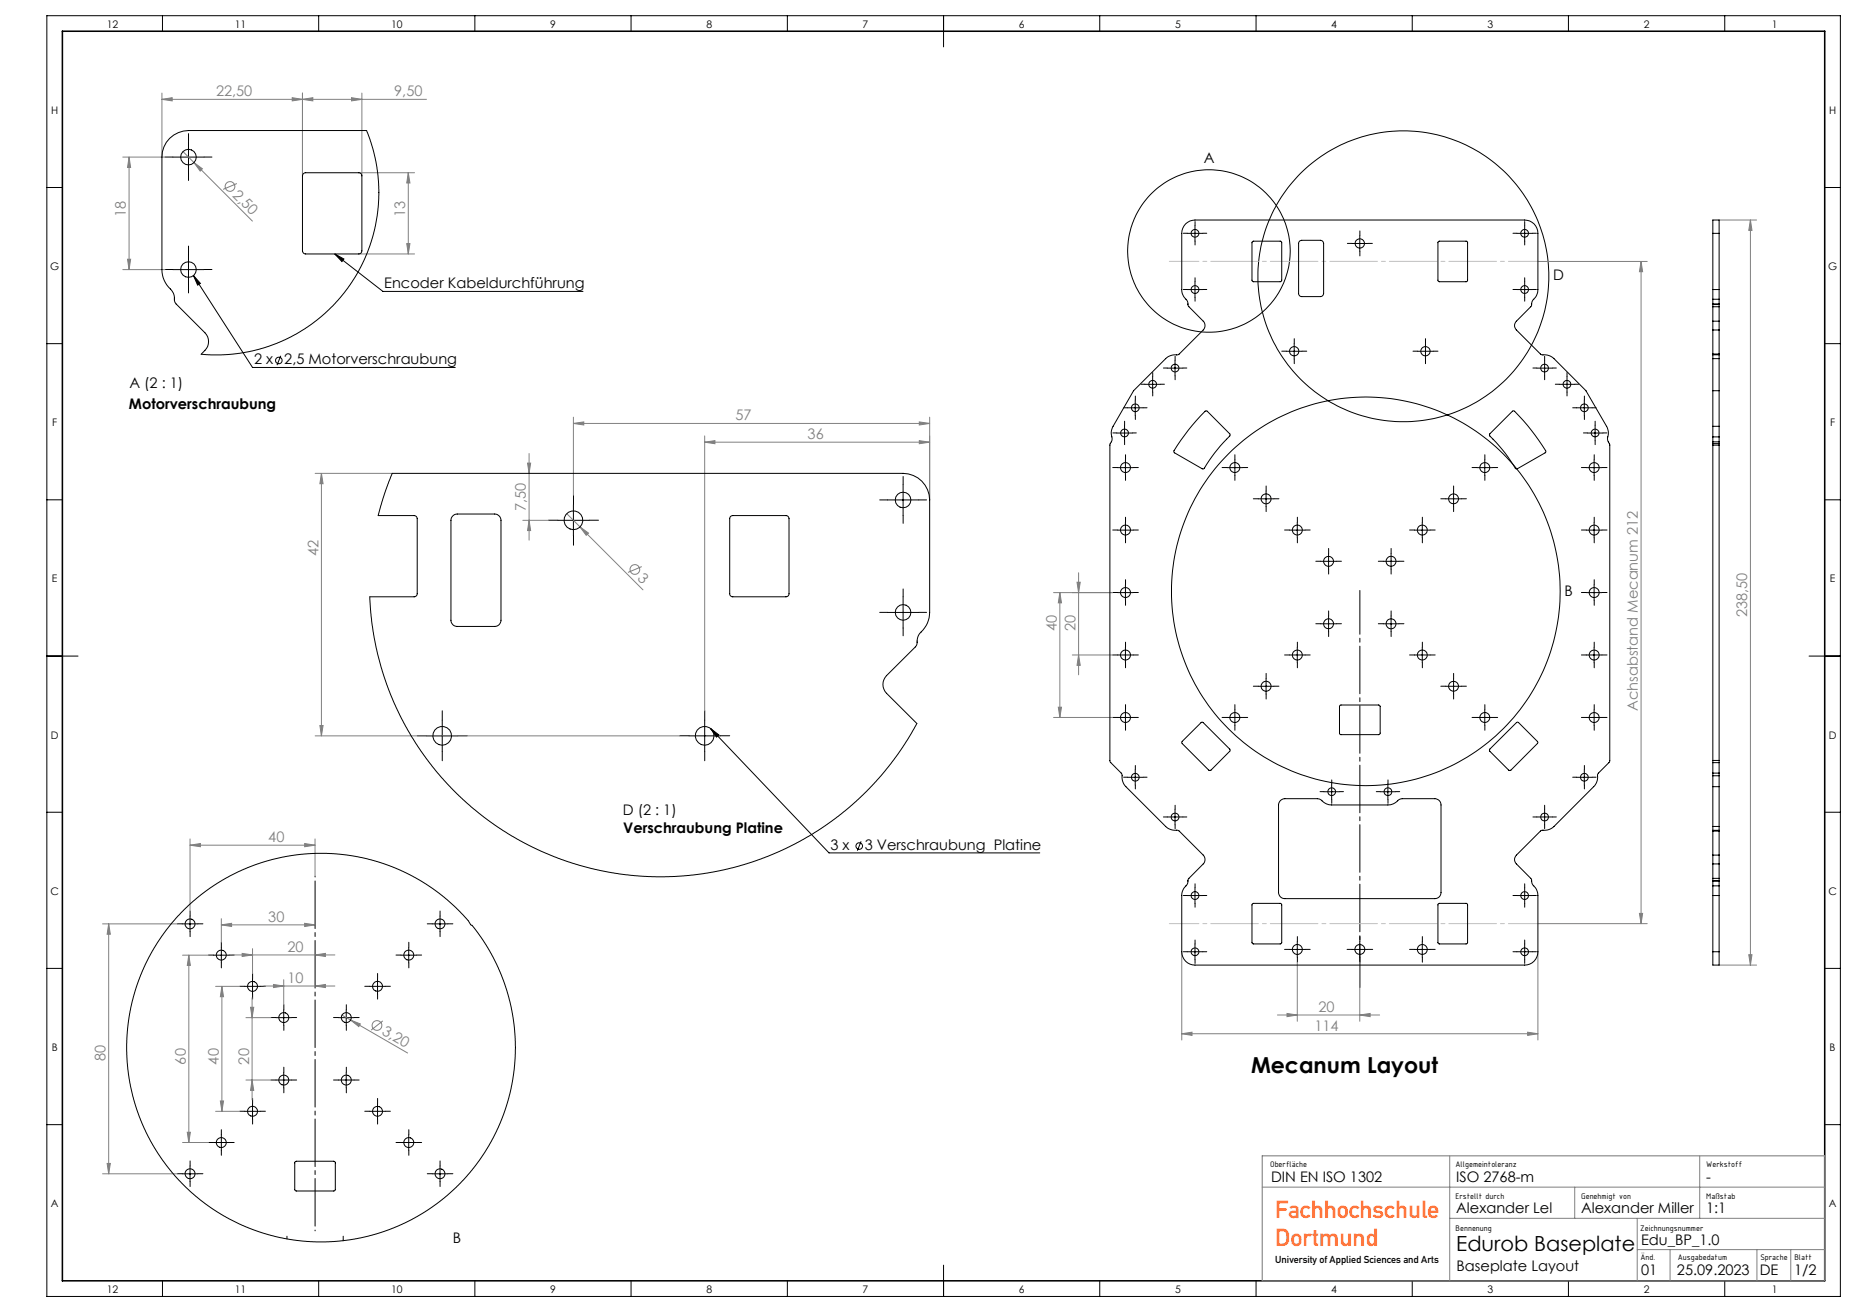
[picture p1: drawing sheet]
<svg xmlns="http://www.w3.org/2000/svg" width="594mm" height="420mm" viewBox="0 0 594 420" stroke-linecap="round" stroke-linejoin="round" font-family="sans-serif">
<g fill="none" stroke="#808080" stroke-width=".32">
<path d="M51.8 31.8l3.3-.5v1zM51.8 29.8v20.5M93.5 31.3l3.3 .5-3.3 .5zM96.8 31.8l3.3-.5v1zM96.8 29.8v26.5M112.5 31.3l3.3 .5-3.3 .5zM115.8 29.8v26.5M136.5 31.8h-84.7M39.3 50.3h13.5M41.3 50.3l.5 3.3h-1zM41.3 50.3v36M58.6 48.5l3.5 3.6"/>
<path d="M62.1 52.1l2.7 1.9-.7 .8zM62.1 52.1l18.7 18.7M75.8 58.8l-4.4 1.8M114.8 55.3h17.9M130.7 55.3v26M130.7 55.3l.5 3.3h-1zM130.2 78h1l-.5 3.3zM550.2 70.4h12M560.2 70.4v238.5M560.2 70.4l.5 3.3h-1zM39.3 86.3h13.5M40.8 83h1l-.5 3.3z"/>
<path d="M114.8 81.3h17.9M492.2 83.7h35M525.2 83.7v212M525.2 83.7l.5 3.3h-1zM183.5 135.6l3.3-.5v.9zM183.5 133.5v25.1M183.5 135.6h114M225.5 139.5v88.1M294.2 135.1l3.3 .5-3.3 .4zM297.5 133.5v26.5M100.9 151.5h24.6M102.9 151.5l.5 3.4h-1z"/>
<path d="M102.9 151.5v84.1M168.8 148.3h1l-.5 3.2zM169.3 145.2v27.7M225.5 141.6l3.3-.5v.9zM225.5 141.6h72M294.2 141.1l3.3 .5-3.3 .4zM167.3 166.6h8.2M169.3 166.6l.5 3.2h-1zM181.4 164.4l24.4 24.4M185.6 168.7l2.7 2-.7 .7zM205.4 181.4l-4.4 1.9M337.2 189.7h18.9"/>
<path d="M339.2 189.7l.5 3.3h-1zM339.2 189.7v40M344.7 186.4h1l-.5 3.3zM345.2 183.4v32.6M343.2 209.7h12.9M345.2 209.7l.5 3.3h-1zM100.9 235.6h116.6M102.4 232.3h1l-.5 3.3zM337.2 229.7h18.9M338.7 226.4h1l-.5 3.3zM60.8 270.6l3.3-.6v1.1zM60.8 268.6v23.1"/>
<path d="M60.8 270.6h40M97.5 270l3.3 .6-3.3 .5zM100.8 268.6v11.9M32.8 295.8h23.9M34.8 295.8l.5 3.3h-1zM34.8 295.8v80M70.8 296.1l3.3-.5v1zM70.8 294.1v7.5M70.8 296.1h30M97.5 295.6l3.3 .5-3.3 .5zM492.2 295.7h35M524.7 292.4h1l-.5 3.3z"/>
<path d="M58.4 305.8h8.3M60.4 305.8l.5 3.3h-1zM60.4 305.8v59.9M69 315.8h7.7M71 315.8l.5 3.3h-1zM71 315.8v40M74.5 305.7h32.7M77.5 305.2l3.3 .5-3.3 .5zM80.7 319.4v32.7M80.8 303.7v8M84.5 315.6h22.7M87.5 315.2l3.3 .4-3.3 .5z"/>
<path d="M90.8 313.6v8M100.8 315.6l3.3-.4v.9zM100.8 305.7l3.3-.5v1zM378.2 304.7v28.2M415.2 308v18.9M435.2 308v18.9M492.2 304.7v28.2M550.2 308.9h12M559.7 305.6h1l-.5 3.3zM78.7 325.8h8M80.2 322.5h1l-.5 3.3zM109.4 325l2.8 1.5"/>
<path d="M112.2 326.5l3.1 1.3-.5 .8zM112.2 326.5l18.3 10.6M122.5 326.8l-3.7 3M378.2 330.9l3.3-.5v1.1zM378.2 330.9h114M408.8 324.9h32.7M411.9 324.4l3.3 .5-3.3 .6zM435.2 324.9l3.3-.5v1.1zM488.9 330.4l3.3 .5-3.3 .6zM69 355.8h7.7M70.5 352.4h1l-.5 3.4zM78.7 345.7h8"/>
<path d="M80.7 345.7l.5 3.4h-1zM32.8 375.8h23.9M34.3 372.4h1l-.5 3.4zM58.4 365.7h8.3M59.9 362.5h1l-.5 3.2zM464 370v40M544 370v20M404 380h180M464 390h120M504 380v10M524 390v20M524 400h60"/>
<path d="M534.5 400v10M562.3 400v10M573.1 400v10"/>
<circle cx="73.6" cy="59.7" r="1.57"/>
<circle cx="203.2" cy="182.3" r="1.56"/>
<circle cx="120.6" cy="328.3" r="1.56"/>
</g>
<g fill="none" stroke="#000" stroke-width=".32">
<path d="M15 5h574v410h-574zM52 5v5M102 5v5M152 5v5M202 5v5M252 5v5M302 5v10M352 5v5M402 5v5M452 5v5M502 5v5M552 5v5"/>
<path d="M55.3 50.3h10M60.3 45.3v10M15 60h5M379.9 74.7h5.1M382.4 72.2v5M432.7 77.9h5M435.2 75.4v5.1M485.5 74.7h5M488 72.2v5M584 60h5M55.3 86.3h10M60.3 81.3v10"/>
<path d="M61.9 88.2l2.2 2.5-.8 .6zM61.9 88.2l18.9 29.4h64.9M107.1 81.3l15.5 12h64M107.1 81.3l3 1.6-.7 .8zM379.9 92.7h5.1M382.4 90.2v5M485.5 92.7h5M488 90.2v5M15 110h5M89.9 113.9l-1.2 3M373.6 117.8h5M376.1 115.3v5"/>
<path d="M411.7 112.4h5M414.2 109.9v5.1M453.7 112.4h5M456.2 109.9v5.1M491.8 117.8h5M494.3 115.3v5M584 110h5M357.4 138.6h5M359.9 136.1v5M360.9 130.5h4.9M363.3 128.1v5M366.4 123h5"/>
<path d="M368.9 120.5v5M499 123h5M501.5 120.5v5M504.5 130.5h5.1M507 128.1v5M508 138.6h5M510.5 136.1v5M289 155.1v9.9M357.7 149.7h5M360.2 147.2v5M392.7 149.7h5M395.2 147.2v5"/>
<path d="M402.7 159.7h5M405.2 157.2v5M462.7 159.7h5M465.2 157.2v5M472.7 149.7h5M475.2 147.2v5M507.7 149.7h5M510.2 147.2v5M15 160h5M178.5 166.6h10M183.5 161.6v9.9M284 160h10"/>
<path d="M357.7 169.7h5M360.2 167.2v5M412.7 169.7h5M415.2 167.2v5M422.7 179.7h5M425.2 177.2v5M442.7 179.7h5M445.2 177.2v5M452.7 169.7h5M455.2 167.2v5M507.7 169.7h5M510.2 167.2v5"/>
<path d="M584 160h5M284 196.1h10M289 191v10.1M357.7 189.7h5M360.2 187.2v5M422.7 199.7h5M425.2 197.2v5M442.7 199.7h5M445.2 197.2v5M507.7 189.7h5M510.2 187.2v5M15 210h10"/>
<path d="M357.7 209.7h5M360.2 207.2v5M402.7 219.7h5M405.2 217.2v5M412.7 209.7h5M415.2 207.2v5M452.7 209.7h5M455.2 207.2v5M462.7 219.7h5M465.2 217.2v5M507.7 209.7h5M510.2 207.2v5"/>
<path d="M579 210h10M136.5 235.6h10M141.5 230.6v9.9M220.5 235.6h10M225.5 230.6v9.9M227.4 233.2l37.9 39.8h67.5M227.4 233.2l2.6 2-.7 .8zM357.7 229.7h5M360.2 227.2v5M392.7 229.7h5M395.2 227.2v5M472.7 229.7h5"/>
<path d="M475.2 227.2v5M507.7 229.7h5M510.2 227.2v5M360.9 248.8h4.9M363.3 246.3v5M376.1 259.1v4.9M423.7 253.5h5M426.2 250.9v5M441.7 253.5h5M444.2 250.9v5M494.3 259.1v4.9M504.5 248.8h5.1"/>
<path d="M507 246.3v5M15 260h5M275.6 269.3l-1.2 3M373.6 261.5h5M491.8 261.5h5M584 260h5M58.3 295.8h5M60.8 293.2v5.1M138.3 295.8h5M140.8 293.2v5.1M379.9 286.7h5.1M382.4 284.2v5"/>
<path d="M485.5 286.7h5M488 284.2v5M15 310h5M68.3 305.8h5M70.8 303.3v4.9M78.3 315.8h5M80.8 313.2v5.1M118.3 315.8h5M120.8 313.2v5.1M128.3 305.8h5M130.8 303.3v4.9M379.9 304.7h5.1"/>
<path d="M382.4 302.2v5M412.7 303.9h5M415.2 301.4v5M432.7 303.9h5M435.2 301.4v5M452.7 303.9h5M455.2 301.4v5M485.5 304.7h5M488 302.2v5M584 310h5M88.3 325.8h5M90.8 323.3v4.9"/>
<path d="M108.3 325.8h5M110.8 323.3v4.9M78.3 355.8h5M80.8 353.3v5M88.3 345.7h5M90.8 343.3v4.9M108.3 345.7h5M110.8 343.3v4.9M118.3 355.8h5M120.8 353.3v5M15 360h5M58.3 375.8h5"/>
<path d="M60.8 373.3v5M68.3 365.7h5M70.8 363.2v5M128.3 365.7h5M130.8 363.2v5M138.3 375.8h5M140.8 373.3v5M584 360h5M109.8 397v.2M52 410v5M102 410v5M152 410v5"/>
<path d="M202 410v5M252 410v5M302 405v10M352 410v5M402 410v5M452 410v5M502 410v5M552 410v5"/>
<circle cx="386.9" cy="80.4" r="26"/>
<circle cx="449.1" cy="88.5" r="46.6"/>
<circle cx="89.2" cy="115.4" r="1.04"/>
<circle cx="437.1" cy="189.3" r="62.2"/>
<circle cx="275" cy="270.8" r="1.06"/>
</g>
<path d="M435.2 316.1v-127.1" fill="none" stroke="#000" stroke-width=".32" stroke-dasharray="15.2 1.3 1.3 1.3" stroke-dashoffset="1.2"/>
<g fill="none" stroke="#000" stroke-width=".32" stroke-dasharray="15.2 1.3 1.3 1.3">
<path d="M55.3 50.3h-2.5M60.3 45.3v-2.5M60.3 55.3v2.5M65.3 50.3h2.5M380 74.7h-1.3M382.5 72.2v-1.3M382.5 77.2v1.2M385 74.7h1.2M432.7 77.9h-1.5M435.2 75.4v-1.5M437.7 77.9h1.5M485.5 74.7h-1.3"/>
<path d="M488 72.2v-1.3M488 77.2v1.2M490.5 74.7h1.2M55.3 86.3h-2.5M60.3 81.3v-2.5M60.3 91.3v2.5M65.3 86.3h2.5M380 92.7h-1.3M382.5 90.2v-1.3M382.5 95.2v1.2M385 92.7h1.2M435.2 80.4v1.5"/>
<path d="M485.5 92.7h-1.3M488 90.2v-1.3M488 95.2v1.2M490.5 92.7h1.2M373.6 117.8h-1.3M376.1 115.3v-1.2M378.6 117.8h1.2M411.7 112.4h-1.5M414.2 109.9v-1.5M414.2 114.9v1.5M416.7 112.4h1.5M453.7 112.4h-1.5"/>
<path d="M456.2 109.9v-1.5M456.2 114.9v1.5M458.7 112.4h1.5M491.8 117.8h-1.2M494.3 115.3v-1.2M496.8 117.8h1.3M357.4 138.6h-1.2M359.9 136.1v-1.3M360.9 130.5h-1.3M362.4 138.6h1.3M363.4 128v-1.2M363.4 133v1.3"/>
<path d="M365.9 130.5h1.2M366.4 123h-1.2M368.9 120.5v-1.2M368.9 125.5v1.3M371.4 123h1.3M376.1 120.3v1.3M494.3 120.3v1.3M499 123h-1.2M501.5 120.5v-1.2M501.5 125.5v1.3M504 123h1.3M504.6 130.5h-1.3"/>
<path d="M507.1 128v-1.2M507.1 133v1.3M508 138.6h-1.2M509.6 130.5h1.2M510.5 136.1v-1.3M513 138.6h1.3M289 155v-2.5M357.7 149.7h-1.6M359.9 141.1v1.2M360.2 147.2v-1.6M360.2 152.2v1.6M362.7 149.7h1.6"/>
<path d="M392.7 149.7h-1.6M395.2 147.2v-1.6M395.2 152.2v1.6M397.7 149.7h1.6M402.7 159.7h-1.6M405.2 157.2v-1.6M407.7 159.7h1.6M462.7 159.7h-1.6M465.2 157.2v-1.6M467.7 159.7h1.6M472.7 149.7h-1.6M475.2 147.2v-1.6"/>
<path d="M475.2 152.2v1.6M477.7 149.7h1.6M507.7 149.7h-1.6M510.2 147.2v-1.6M510.2 152.2v1.6M510.5 141.1v1.2M512.7 149.7h1.6M178.5 166.5h-3M183.5 161.5v-3M183.5 171.5v3M188.5 166.5h3M284 160h-2.5"/>
<path d="M289 165v2.5M294 160h2.5M357.7 169.7h-1.6M360.2 167.2v-1.6M360.2 172.2v1.6M362.7 169.7h1.6M405.2 162.2v1.6M412.7 169.7h-1.6M415.2 167.2v-1.6M415.2 172.2v1.6M417.7 169.7h1.6M422.7 179.7h-1.6"/>
<path d="M425.2 177.2v-1.6M427.7 179.7h1.6M442.7 179.7h-1.6M445.2 177.2v-1.6M447.7 179.7h1.6M452.7 169.7h-1.6M455.2 167.2v-1.6M455.2 172.2v1.6M457.7 169.7h1.6M465.2 162.2v1.6M507.7 169.7h-1.6M510.2 167.2v-1.6"/>
<path d="M510.2 172.2v1.6M512.7 169.7h1.6M284 196h-2.5M289 191v-2.5M294 196h2.5M357.7 189.7h-1.6M360.2 187.2v-1.6M360.2 192.2v1.6M362.7 189.7h1.6M422.7 199.7h-1.6M425.2 197.2v-1.6M425.2 182.2v1.6"/>
<path d="M427.7 199.7h1.6M442.7 199.7h-1.6M445.2 182.2v1.6M445.2 197.2v-1.6M447.7 199.7h1.6M507.7 189.7h-1.6M510.2 187.2v-1.6M510.2 192.2v1.6M512.7 189.7h1.6M289 201v2.5M357.7 209.7h-1.6M360.2 207.2v-1.6"/>
<path d="M360.2 212.2v1.6M362.7 209.7h1.6M402.7 219.7h-1.6M405.2 217.2v-1.6M407.7 219.7h1.6M412.7 209.7h-1.6M415.2 207.2v-1.6M415.2 212.2v1.6M417.7 209.7h1.6M425.2 202.2v1.6M445.2 202.2v1.6M452.7 209.7h-1.6"/>
<path d="M455.2 207.2v-1.6M455.2 212.2v1.6M457.7 209.7h1.6M462.7 219.7h-1.6M465.2 217.2v-1.6M467.7 219.7h1.6M507.7 209.7h-1.6M510.2 207.2v-1.6M510.2 212.2v1.6M512.7 209.7h1.6M136.5 235.5h-3M141.5 230.5v-3"/>
<path d="M146.5 235.5h3M220.5 235.5h-3M225.5 230.5v-3M230.5 235.5h3M357.7 229.7h-1.6M360.2 227.2v-1.6M360.2 232.2v1.6M362.7 229.7h1.6M392.7 229.7h-1.6M395.2 227.2v-1.6M395.2 232.2v1.6M397.7 229.7h1.6"/>
<path d="M405.2 222.2v1.6M465.2 222.2v1.6M472.7 229.7h-1.6M475.2 227.2v-1.6M475.2 232.2v1.6M477.7 229.7h1.6M507.7 229.7h-1.6M510.2 227.2v-1.6M510.2 232.2v1.6M512.7 229.7h1.6M141.5 240.5v3M225.5 240.5v3"/>
<path d="M360.9 248.8h-1.3M363.4 246.3v-1.2M363.4 251.3v1.3M365.9 248.8h1.2M376.1 259v-1.2M423.7 253.4h-1.2M426.2 250.9v-1.2M426.2 255.9v1.3M428.7 253.4h1.3M441.7 253.4h-1.2M444.2 250.9v-1.2M444.2 255.9v1.3"/>
<path d="M446.7 253.4h1.3M494.3 259v-1.2M504.6 248.8h-1.3M507.1 246.3v-1.2M507.1 251.3v1.3M509.6 248.8h1.2M373.6 261.5h-1.3M376.1 264v1.3M378.6 261.5h1.2M491.8 261.5h-1.2M494.3 264v1.3M496.8 261.5h1.3"/>
<path d="M58.3 295.7h-1.6M60.8 293.2v-1.6M60.8 298.2v1.6M63.3 295.7h1.6M138.3 295.7h-1.6M140.8 293.2v-1.6M140.8 298.2v1.6M143.3 295.7h1.6M380 286.7h-1.3M382.5 284.2v-1.3M382.5 289.2v1.2M385 286.7h1.2"/>
<path d="M485.5 286.7h-1.3M488 284.2v-1.3M488 289.2v1.2M490.5 286.7h1.2M68.3 305.7h-1.6M70.8 303.2v-1.6M70.8 308.2v1.6M73.3 305.7h1.6M78.3 315.7h-1.6M80.8 313.2v-1.6M80.8 318.2v1.6M83.3 315.7h1.6"/>
<path d="M118.3 315.7h-1.6M120.8 313.2v-1.6M120.8 318.2v1.6M123.3 315.7h1.6M128.3 305.7h-1.6M130.8 303.2v-1.6M130.8 308.2v1.6M133.3 305.7h1.6M380 304.7h-1.3M382.5 302.2v-1.3M382.5 307.2v1.2M385 304.7h1.2"/>
<path d="M412.7 303.9h-1.6M415.2 301.4v-1.6M415.2 306.4v1.6M417.7 303.9h1.6M432.7 303.9h-1.6M435.2 301.4v-1.6M435.2 306.4v1.6M437.7 303.9h1.6M452.7 303.9h-1.6M455.2 301.4v-1.6M455.2 306.4v1.6M457.7 303.9h1.6"/>
<path d="M485.5 304.7h-1.3M488 302.2v-1.3M488 307.2v1.2M490.5 304.7h1.2M88.3 325.7h-1.6M90.8 323.2v-1.6M90.8 328.2v1.6M93.3 325.7h1.6M108.3 325.7h-1.6M110.8 323.2v-1.6M110.8 328.2v1.6M113.3 325.7h1.6"/>
<path d="M78.3 355.7h-1.6M80.8 353.2v-1.6M80.8 358.2v1.6M83.3 355.7h1.6M88.3 345.7h-1.6M90.8 343.2v-1.6M90.8 348.2v1.6M93.3 345.7h1.6M108.3 345.7h-1.6M110.8 343.2v-1.6M110.8 348.2v1.6M113.3 345.7h1.6"/>
<path d="M118.3 355.7h-1.6M120.8 353.2v-1.6M120.8 358.2v1.6M123.3 355.7h1.6M58.3 375.7h-1.6M60.8 373.2v-1.6M60.8 378.2v1.6M63.3 375.7h1.6M68.3 365.7h-1.6M70.8 363.2v-1.6M70.8 368.2v1.6M73.3 365.7h1.6"/>
<path d="M128.3 365.7h-1.6M130.8 363.2v-1.6M130.8 368.2v1.6M133.3 365.7h1.6M138.3 375.7h-1.6M140.8 373.2v-1.6M140.8 378.2v1.6M143.3 375.7h1.6M91.8 396.6v-.9M109.8 397v-1.3"/>
</g>
<path d="M100.8 394v-113.5" fill="none" stroke="#000" stroke-width=".32" stroke-dasharray="15.2 1.3 1.3 1.3" stroke-dashoffset="-1.5"/>
<path d="M20 10h564v400h-564z" fill="none" stroke="#000" stroke-width=".5"/>
<path d="M404 370h180v40h-180z" fill="none" stroke="#808080" stroke-width=".35"/>
<path d="M374.2 83.7h118M492.2 295.7h-118" fill="none" stroke="#c0c0c0" stroke-width=".32" stroke-dasharray="15.2 1.3 1.3 1.3" stroke-dashoffset="5.8"/>
<path d="M61.9 88.2l2.2 2.5-.8 .6zM107.1 81.3l3 1.6-.7 .8zM227.4 233.2l2.6 2-.7 .8z" fill="#000"/>
<g fill="#808080">
<path d="M62.1 52.1l2.7 1.9-.7 .8z"/>
<path d="M185.6 168.7l2.7 2-.7 .7z"/>
<path d="M112.2 326.5l3.1 1.3-.5 .8z"/>
<path d="M525.2 83.7l.5 3.3h-1zM524.7 292.4h1l-.5 3.3z"/>
<path d="M294.2 135.1l3.3 .5-3.3 .4zM183.5 135.6l3.3-.5v.9z"/>
<path d="M378.2 330.9l3.3-.5v1.1zM488.9 330.4l3.3 .5-3.3 .6zM411.9 324.4l3.3 .5-3.3 .6zM435.2 324.9l3.3-.5v1.1z"/>
<path d="M51.8 31.8l3.3-.5v1zM93.5 31.3l3.3 .5-3.3 .5z"/>
<path d="M96.8 31.8l3.3-.5v1zM112.5 31.3l3.3 .5-3.3 .5z"/>
<path d="M169.3 166.6l.5 3.2h-1zM168.8 148.3h1l-.5 3.2zM102.4 232.3h1l-.5 3.3zM102.9 151.5l.5 3.4h-1z"/>
<path d="M338.7 226.4h1l-.5 3.3zM339.2 189.7l.5 3.3h-1zM70.5 352.4h1l-.5 3.4zM71 315.8l.5 3.3h-1zM59.9 362.5h1l-.5 3.2zM60.4 305.8l.5 3.3h-1z"/>
<path d="M344.7 186.4h1l-.5 3.3zM345.2 209.7l.5 3.3h-1zM560.2 70.4l.5 3.3h-1zM559.7 305.6h1l-.5 3.3zM41.3 50.3l.5 3.3h-1zM40.8 83h1l-.5 3.3zM130.7 55.3l.5 3.3h-1zM130.2 78h1l-.5 3.3zM80.2 322.5h1l-.5 3.3zM80.7 345.7l.5 3.4h-1zM34.8 295.8l.5 3.3h-1zM34.3 372.4h1l-.5 3.4z"/>
<path d="M225.5 141.6l3.3-.5v.9zM294.2 141.1l3.3 .5-3.3 .4z"/>
<path d="M87.5 315.2l3.3 .4-3.3 .5zM100.8 315.6l3.3-.4v.9zM77.5 305.2l3.3 .5-3.3 .5zM100.8 305.7l3.3-.5v1zM70.8 296.1l3.3-.5v1zM97.5 295.6l3.3 .5-3.3 .5zM60.8 270.6l3.3-.6v1.1zM97.5 270l3.3 .6-3.3 .5z"/>
</g>
<g fill="none" stroke="#000" stroke-width=".32">
<path d="M54.3 44.3a8.8 8.8 0 0 1 6-2.5h57l1.5 4 1.3 4.7 .7 4.2 .4 4.1v4.9l-.4 5.1-1.2 6-2.1 6.2-2.7 5.7-2.7 4.4-3.2 4.2-3.8 4-4.8 4-4.1 2.8-5 2.7-5.3 2.1-5.1 1.4-5 .9-4.9 .4-6.5-.2a4.7 4.7 0 0 0 2.1-5.6l-.9-1.3-9.3-9.3-.5-1.1a4.5 4.5 0 0 0-1.9-4.2l-1.4-2.2-.6-2.5-.1-36.9a8.4 8.4 0 0 1 2.5-6zM97 55.7l.6-.4h17.2a.96 .96 0 0 1 1 1v24a.96 .96 0 0 1-1 1h-17a1.02 1.02 0 0 1-1-1v-24zM379.4 71.7a4.2 4.2 0 0 1 3-1.3h105.6a4.2 4.2 0 0 1 4.2 4.3v18a5.7 5.7 0 0 1-1.8 3.8l-.4 1.6-4.7 4.7a1.96 1.96 0 0 0 0 2.8l7.8 7.8 .5 .2a4.5 4.5 0 0 1 3.7 1.2l10.2 10.2 6.7 11.5a5.9 5.9 0 0 1 .3 4.2l.7 1.6v101.3l-3.6 3.9-.3 .6a4.4 4.4 0 0 1-1.3 3.7l-12.7 12.8a7.6 7.6 0 0 1-4.1 1.3l-7.9 7.8a1.96 1.96 0 0 0 0 2.9l4.7 4.7a4.5 4.5 0 0 0 1.7 3.3l.5 2.1v18a4.2 4.2 0 0 1-4.2 4.2h-105.6a4.2 4.2 0 0 1-4.2-4.2v-18a5.7 5.7 0 0 1 1.8-3.8l.4-1.6 4.7-4.7a2.05 2.05 0 0 0 0-2.9l-7.7-7.7-.6-.2a4.5 4.5 0 0 1-3.7-1.2l-12.8-12.8a7.6 7.6 0 0 1-1.3-4.1l-3.8-4.1v-101.3l.6-1.2 .1-1a4.2 4.2 0 0 1 .3-3.6l6.6-11.4 10.3-10.3a7.6 7.6 0 0 1 4.1-1.3l7.9-7.9a2.05 2.05 0 0 0 0-2.8l-4.7-4.7a4.5 4.5 0 0 0-1.7-3.3l-.5-1.7v-18.4a4.4 4.4 0 0 1 1.2-3zM400.9 77.3l8.9-.1 .4 .3-.1 12.5-9 .2-.3-.2-.1-12.3zM415.9 77.2l.7-.3h6a1.09 1.09 0 0 1 1 1v16a1.09 1.09 0 0 1-1 1.1h-6a1.02 1.02 0 0 1-1-1.1v-16.2zM460.3 77.3l9-.1 .3 .2 .1 12.4-.2 .3-8.9 .1-.3-.2zM548.2 74.7v-4.3h2v4.3M548.2 74.7v18M548.2 74.7h2M550.2 74.7v18M548.2 92.7v3.1M548.2 95.8v1.5"/>
<path d="M548.2 97.5v.7M548.2 97.3v.2M548.2 98.2v4.6M548.2 92.7h2M548.2 95.8h2M548.2 97.3h2M548.2 98.2h2M548.2 97.5h2M550.2 92.7v3.1M550.2 95.8v1.5M550.2 97.5v.7M550.2 97.3v.2"/>
<path d="M550.2 98.2v4.6M548.2 113.6v1.2M548.2 113.3v.3M548.2 102.8v2.8M548.2 113.6h2M548.2 105.6v7.7M548.2 114.8v21.7M548.2 114.8h2M548.2 113.3h2M548.2 105.6h2M548.2 102.8h2M550.2 113.6v1.2"/>
<path d="M550.2 113.3v.3M550.2 102.8v2.8M550.2 105.6v7.7M550.2 114.8v21.7M385.7 131.7l.7-.1 7.3 7.6a76.7 76.7 0 0 0-8.6 10.9l-9.2-5.1-.2-.4a58.3 58.3 0 0 1 10-12.9zM476.8 138.9l7.6-7.4a56.3 56.3 0 0 1 10.3 13.2l-9.4 5.4a69.2 69.2 0 0 0-8.6-10.9zM548.2 136.5v3.4M548.2 139.9v1.5M548.2 139.9h2M548.2 136.5h2M548.2 125.1h2M550.2 136.5v3.4"/>
<path d="M550.2 139.9v1.5M125.5 151.5h163.5l1.7 .2a8.5 8.5 0 0 1 6.8 8.3v36.9a11 11 0 0 1-3.5 6.4l-.4 1.1-.2 1.9-.5 .8-9.7 9.8a4 4 0 0 0 .5 5.1l9.7 9.6-3 5.2-3.1 4.8-3.8 4.9-4.4 5-5 5-5.9 4.9-5.3 3.8-4.2 2.6-6 3.2-9.2 4-8.9 2.8-9.4 1.9-9.2 .9h-8.5l-9.5-.9-8.6-1.6-10.6-3.3-8.3-3.6-7.9-4.3-7.7-5.3-8-6.9-6.7-7.1-5.5-7.2-5.4-8.9-4.3-9.1-2.6-7.5-2-7.6-1.5-8.6-.5-7.7h14.3l.6-.4 .2-.5v-24.1a.96 .96 0 0 0-1-1h-11.5l2-6.8zM548.2 142v.5M548.2 142.5h2M548.2 141.4v.6M548.2 142.5v100.9M548.2 142h2M548.2 141.4h2M550.2 142v.5M550.2 141.4v.6M550.2 142.5v100.9M144.9 165.2l.7-.5 .7-.1h12a2.05 2.05 0 0 1 2 2v32a1.99 1.99 0 0 1-2 1.9h-12a1.99 1.99 0 0 1-2-1.9v-32l.2-.8z"/>
<path d="M233.8 165.3l.7-.3h17a.96 .96 0 0 1 1 1v24.1a.96 .96 0 0 1-1 .9h-17a.96 .96 0 0 1-1-.9v-24.2zM378.4 237.3l6.3-6.1 8.9 8.7 .1 .4-6.1 6.2-.6 .1-8.6-8.6zM428.8 225.8h12.7l.2 .4v8.7l-.4 .3-12.4-.1-.2-.3zM476.8 239.8l8.9-8.6 6.5 6.5-9 9-6.4-6.2zM409.8 256.3l1.4-.6h10.4l1.3 .5a4.4 4.4 0 0 0 3.3 1.5h18a5.9 5.9 0 0 0 3.8-1.8l.8-.2h10.4a1.99 1.99 0 0 1 2 2v28a1.93 1.93 0 0 1-2 2h-48a1.99 1.99 0 0 1-2-2v-28zM548.2 243.4v.7M548.2 247.5v.8M548.2 248.3v3.5M548.2 243.4h2M548.2 244.1v3.4M548.2 251.8v12.8M548.2 244.1h2"/>
<path d="M548.2 247.5h2M548.2 248.3h2M548.2 251.8h2M550.2 243.4v.7M550.2 247.5v.8M550.2 248.3v3.5M550.2 244.1v3.4M550.2 251.8v12.8M548.2 264.6v1.2M548.2 265.8v.2M548.2 273.7v2.9M548.2 265.8h2"/>
<path d="M548.2 266v7.7M548.2 276.6v4.6M548.2 264.6h2M548.2 266h2M548.2 273.7h2M548.2 276.6h2M550.2 264.6v1.2M550.2 265.8v.2M550.2 273.7v2.9M550.2 266v7.7M550.2 276.6v4.6M58.3 291.8l4.7-4.3 4.5-3.4 4.9-3 5.7-2.9 6.7-2.4 5.8-1.5 5.3-.8 5.1-.3 5.8 .1 6.1 .7 6.8 1.5 5.7 1.9 6 2.8 4.9 2.8 5.8 4.1 3.6 3.3 4.2 4.3 .7 1.3 .6 .4 3 4 3 4.9 2.9 5.9 2.1 6 1.5 5.5 .9 6.4 .4 5.8-.3 6-.8 6.1-1.5 6-1.8 5.2-2.9 6.3-2.5 4.3-3.6 5.1-4.1 4.7-4.5 4.2-4.6 3.6-4.8 3-6.1 3-7 2.6-5.3 1.3-5.3 .9-5.5 .4-6.2-.2-6.2-.8-5.4-1.2-6.9-2.2-6.6-3.1-3.9-2.3-5-3.6-4.5-4-3.6-3.7-4.2-5.3-3.6-5.8-2.6-5.2-2.3-6.1-1.7-6.5-.8-5.5-.4-5.5 .2-6.5 .9-6.2 1.1-4.9 2.3-6.8 2.8-6 2.7-4.6 3.9-5.4z"/>
<path d="M400.9 289.3h9.2v12.7l-9 .2-.4-.3v-12.2zM460.3 289.4l.3-.2h8.7l.3 .2 .1 12.4-.2 .3-8.9 .1-.3-.2zM548.2 283.6v3.1M548.2 282.1v1.5M548.2 281.2v.7M548.2 281.9v.2M548.2 286.7v18M548.2 286.7h2M548.2 283.6h2M548.2 282.1h2M548.2 281.2h2M548.2 281.9h2"/>
<path d="M550.2 283.6v3.1M550.2 282.1v1.5M550.2 281.2v.7M550.2 281.9v.2M550.2 286.7v18M548.2 304.7v4.2h2v-4.2M548.2 304.7h2M94.4 372l.4-.3 12.3 .1 .2 .4-.1 8.9-12.6 .1-.3-.4z"/>
<circle cx="60.3" cy="50.3" r="2.5"/>
<circle cx="382.4" cy="74.7" r="1.26"/>
<circle cx="435.2" cy="77.9" r="1.5"/>
<circle cx="488" cy="74.7" r="1.24"/>
<circle cx="60.3" cy="86.3" r="2.5"/>
<circle cx="382.5" cy="92.7" r="1.25"/>
<circle cx="488" cy="92.7" r="1.26"/>
<circle cx="376.1" cy="117.8" r="1.26"/>
<circle cx="414.2" cy="112.4" r="1.5"/>
<circle cx="456.2" cy="112.4" r="1.5"/>
<circle cx="494.3" cy="117.8" r="1.25"/>
<circle cx="359.9" cy="138.6" r="1.25"/>
<circle cx="363.3" cy="130.6" r="1.26"/>
<circle cx="368.9" cy="123" r="1.25"/>
<circle cx="501.5" cy="123" r="1.24"/>
<circle cx="507.1" cy="130.5" r="1.24"/>
<circle cx="510.5" cy="138.6" r="1.25"/>
<circle cx="360.2" cy="149.7" r="1.61"/>
<circle cx="395.2" cy="149.7" r="1.61"/>
<circle cx="405.2" cy="159.7" r="1.6"/>
<circle cx="465.2" cy="159.7" r="1.58"/>
<circle cx="475.2" cy="149.7" r="1.61"/>
<circle cx="510.2" cy="149.7" r="1.61"/>
<circle cx="183.5" cy="166.5" r="3"/>
<circle cx="289" cy="160.1" r="2.5"/>
<circle cx="360.2" cy="169.7" r="1.61"/>
<circle cx="415.2" cy="169.7" r="1.61"/>
<circle cx="425.2" cy="179.7" r="1.59"/>
<circle cx="445.2" cy="179.7" r="1.58"/>
<circle cx="455.2" cy="169.7" r="1.61"/>
<circle cx="510.2" cy="169.7" r="1.61"/>
<circle cx="289" cy="196" r="2.5"/>
<circle cx="360.2" cy="189.7" r="1.61"/>
<circle cx="425.2" cy="199.7" r="1.59"/>
<circle cx="445.2" cy="199.7" r="1.59"/>
<circle cx="510.2" cy="189.7" r="1.61"/>
<circle cx="360.2" cy="209.7" r="1.61"/>
<circle cx="405.2" cy="219.7" r="1.59"/>
<circle cx="415.2" cy="209.7" r="1.61"/>
<circle cx="455.2" cy="209.7" r="1.59"/>
<circle cx="465.2" cy="219.7" r="1.59"/>
<circle cx="510.2" cy="209.7" r="1.61"/>
<circle cx="141.5" cy="235.6" r="3"/>
<circle cx="225.5" cy="235.6" r="3"/>
<circle cx="360.2" cy="229.7" r="1.61"/>
<circle cx="395.2" cy="229.7" r="1.61"/>
<circle cx="475.2" cy="229.7" r="1.59"/>
<circle cx="510.2" cy="229.7" r="1.61"/>
<circle cx="363.3" cy="248.8" r="1.25"/>
<circle cx="426.2" cy="253.4" r="1.25"/>
<circle cx="444.2" cy="253.4" r="1.25"/>
<circle cx="507.1" cy="248.8" r="1.25"/>
<circle cx="376.1" cy="261.5" r="1.26"/>
<circle cx="494.3" cy="261.6" r="1.26"/>
<circle cx="60.8" cy="295.8" r="1.6"/>
<circle cx="140.8" cy="295.8" r="1.59"/>
<circle cx="382.4" cy="286.7" r="1.25"/>
<circle cx="487.9" cy="286.7" r="1.25"/>
<circle cx="70.8" cy="305.7" r="1.6"/>
<circle cx="80.8" cy="315.8" r="1.6"/>
<circle cx="120.8" cy="315.7" r="1.6"/>
<circle cx="130.8" cy="305.8" r="1.61"/>
<circle cx="382.4" cy="304.7" r="1.26"/>
<circle cx="415.2" cy="303.9" r="1.6"/>
<circle cx="435.2" cy="303.9" r="1.59"/>
<circle cx="455.2" cy="303.9" r="1.59"/>
<circle cx="487.9" cy="304.7" r="1.25"/>
<circle cx="90.8" cy="325.7" r="1.6"/>
<circle cx="110.8" cy="325.8" r="1.6"/>
<circle cx="80.8" cy="355.7" r="1.6"/>
<circle cx="90.8" cy="345.8" r="1.6"/>
<circle cx="110.8" cy="345.7" r="1.6"/>
<circle cx="120.8" cy="355.8" r="1.59"/>
<circle cx="60.8" cy="375.7" r="1.6"/>
<circle cx="70.8" cy="365.8" r="1.6"/>
<circle cx="130.8" cy="365.8" r="1.6"/>
<circle cx="140.8" cy="375.8" r="1.59"/>
</g>
<g font-size="7.8" fill="#ff6c2f">
<text x="408.1" y="390.1">Fachhochschule</text>
<text x="408.1" y="398.8">Dortmund</text>
</g>
<text font-size="7.1" x="400.4" y="343.4">Mecanum Layout</text>
<text font-size="6.7" x="466.1" y="400.5">Edurob Baseplate</text>
<g font-size="4.7" fill="#808080">
<text x="69.1" y="30.8">22,50</text>
<text x="126.2" y="30.8">9,50</text>
<text x="74.2" y="62.7" transform="rotate(45 74.2 62.7)">2,50</text>
<text x="40.3" y="69.3" transform="rotate(-90 40.3 69.3)">18</text>
<text x="129.7" y="69.3" transform="rotate(-90 129.7 69.3)">13</text>
<text x="235.4" y="134.5">57</text>
<text x="258.5" y="140.5">36</text>
<text x="168.3" y="163.6" transform="rotate(-90 168.3 163.6)">7,50</text>
<text x="101.9" y="178" transform="rotate(-90 101.9 178)">42</text>
<text x="203.8" y="185.3" transform="rotate(45 203.8 185.3)">3</text>
<text x="559.2" y="197.5" transform="rotate(-90 559.2 197.5)">238,50</text>
<text x="338.2" y="201.9" transform="rotate(-90 338.2 201.9)">40</text>
<text x="344.2" y="201.9" transform="rotate(-90 344.2 201.9)">20</text>
<text x="524.2" y="227.6" transform="rotate(-90 524.2 227.6)">Achsabstand Mecanum 212</text>
<text x="85.9" y="269.5">40</text>
<text x="85.9" y="295">30</text>
<text x="92" y="304.7">20</text>
<text x="92" y="314.6">10</text>
<text x="422" y="323.9">20</text>
<text x="420.7" y="329.9">114</text>
<text x="122" y="331" transform="rotate(30 122 331)">3,20</text>
<text x="33.8" y="339.6" transform="rotate(-90 33.8 339.6)">80</text>
<text x="59.4" y="340.8" transform="rotate(-90 59.4 340.8)">60</text>
<text x="70" y="340.8" transform="rotate(-90 70 340.8)">40</text>
<text x="79.7" y="340.8" transform="rotate(-90 79.7 340.8)">20</text>
</g>
<g font-size="4.7">
<text x="385.3" y="52.1">A</text>
<text x="497.1" y="89.8">D</text>
<text x="123" y="92.2">Encoder Kabeldurchführung</text>
<text x="81.3" y="116.6">2 x</text>
<text x="91" y="116.6">2,5 Motorverschraubung</text>
<text x="41.4" y="124.1">A (2 : 1)</text>
<text x="41.3" y="131">Motorverschraubung</text>
<text x="500.7" y="190.7">B</text>
<text x="199.3" y="260.8">D (2 : 1)</text>
<text x="199.5" y="266.6">Verschraubung Platine</text>
<text x="265.8" y="272">3 x</text>
<text x="276.7" y="272">3 Verschraubung Platine</text>
<text x="406.8" y="378.2">DIN EN ISO 1302</text>
<text x="466" y="378.2">ISO 2768-m</text>
<text x="546" y="378.2">-</text>
<text x="466" y="388.3">Alexander Lel</text>
<text x="506" y="388.3">Alexander Miller</text>
<text x="546" y="388.3">1:1</text>
<text x="144.9" y="397.9">B</text>
<text x="525.2" y="398.6">Edu_BP_1.0</text>
<text x="466.2" y="406.9">Baseplate Layout</text>
<text x="525.2" y="408.1">01</text>
<text x="536.7" y="408.1">25.09.2023</text>
<text x="563.2" y="408.1">DE</text>
<text x="574.2" y="408.1">1/2</text>
</g>
<g font-size="3.3">
<text x="34.2" y="8.9">12</text>
<text x="75.2" y="8.9">11</text>
<text x="125.2" y="8.9">10</text>
<text x="176.1" y="8.9">9</text>
<text x="226.1" y="8.9">8</text>
<text x="276.1" y="8.9">7</text>
<text x="326.1" y="8.9">6</text>
<text x="376.1" y="8.9">5</text>
<text x="426.1" y="8.9">4</text>
<text x="476.1" y="8.9">3</text>
<text x="526.1" y="8.9">2</text>
<text x="567.1" y="8.9">1</text>
<text x="16.4" y="36.4">H</text>
<text x="585.4" y="36.4">H</text>
<text x="16" y="86.4">G</text>
<text x="585" y="86.4">G</text>
<text x="16.7" y="136.4">F</text>
<text x="585.7" y="136.4">F</text>
<text x="16.6" y="186.4">E</text>
<text x="585.6" y="186.4">E</text>
<text x="16.3" y="236.4">D</text>
<text x="585.3" y="236.4">D</text>
<text x="16.1" y="286.4">C</text>
<text x="585.1" y="286.4">C</text>
<text x="16.5" y="336.4">B</text>
<text x="585.5" y="336.4">B</text>
<text x="16.3" y="386.4">A</text>
<text x="585.3" y="386.4">A</text>
<text x="34.2" y="413.9">12</text>
<text x="75.2" y="413.9">11</text>
<text x="125.2" y="413.9">10</text>
<text x="176.1" y="413.9">9</text>
<text x="226.1" y="413.9">8</text>
<text x="276.1" y="413.9">7</text>
<text x="326.1" y="413.9">6</text>
<text x="376.1" y="413.9">5</text>
<text x="426.1" y="413.9">4</text>
<text x="476.1" y="413.9">3</text>
<text x="526.1" y="413.9">2</text>
<text x="567.1" y="413.9">1</text>
</g>
<text font-size="3.2" x="408.1" y="404.4">University of Applied Sciences and Arts</text>
<g font-size="2.8">
<text x="406.5" y="373.6">Oberfläche</text>
<text x="465.8" y="373.6">Allgemeintoleranz</text>
<text x="546.1" y="373.6">Werkstoff</text>
<text x="465.8" y="383.8">Erstellt durch</text>
<text x="506" y="383.8">Genehmigt von</text>
<text x="546.1" y="383.8">Maßstab</text>
<text x="465.8" y="394">Bennenung</text>
<text x="525" y="394">Zeichnungsnummer</text>
<text x="525" y="403.4">Änd.</text>
<text x="536.9" y="403.4">Ausgabedatum</text>
<text x="563.4" y="403.5">Sprache</text>
<text x="574.3" y="403.3">Blatt</text>
</g>
</svg>
